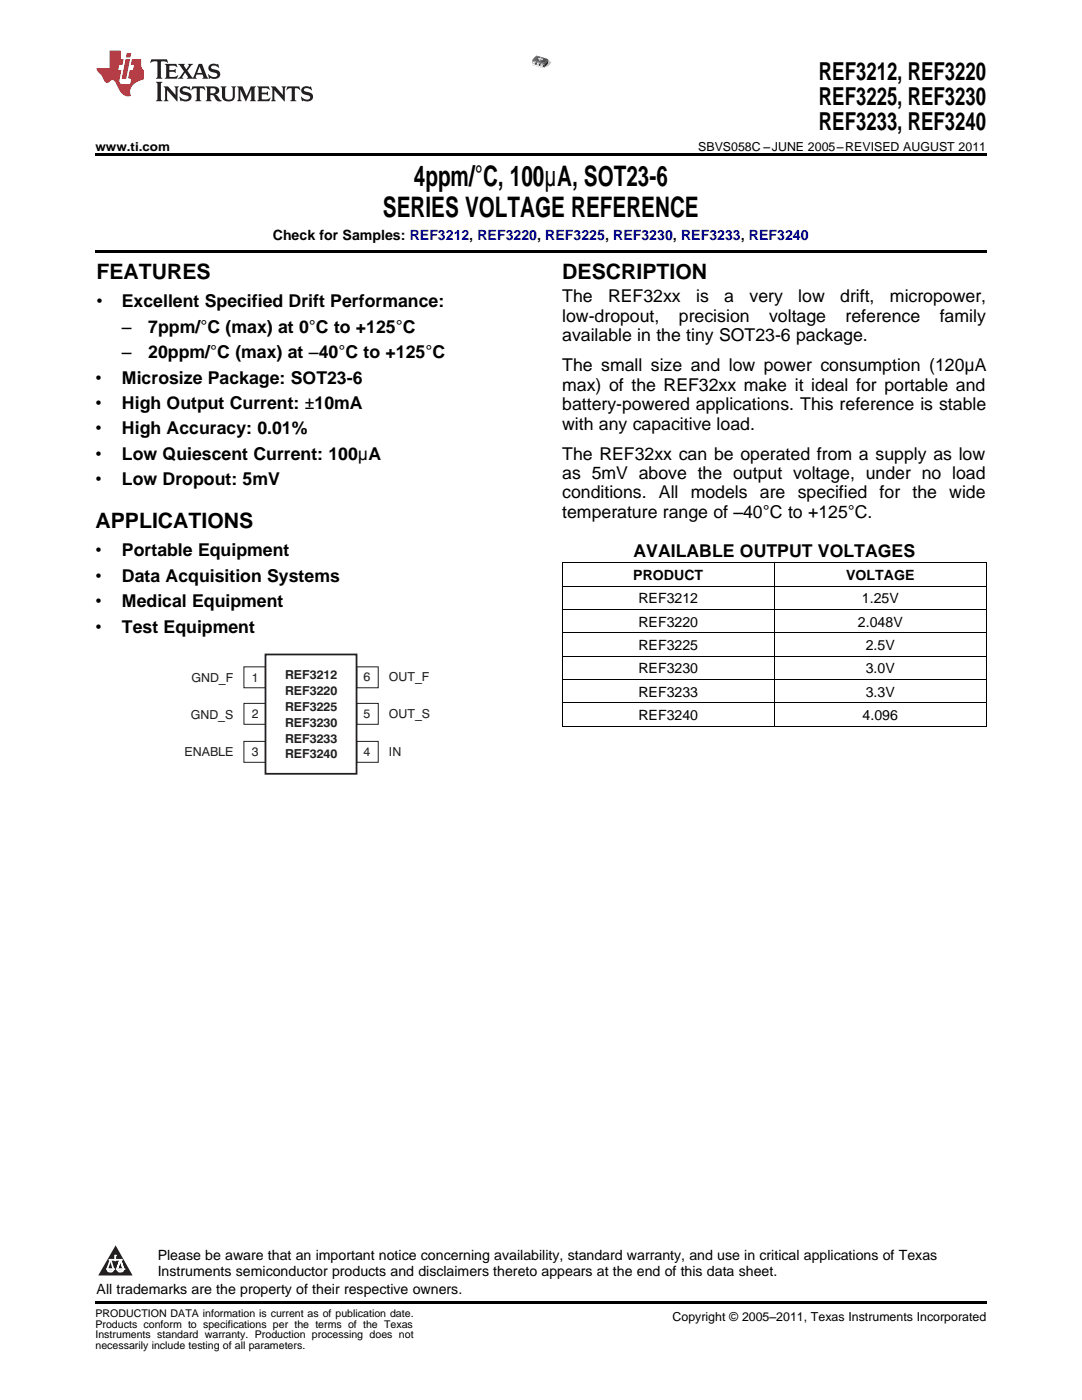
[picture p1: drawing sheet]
<svg xmlns="http://www.w3.org/2000/svg" width="216mm" height="279mm" viewBox="0 0 216 279" stroke-linecap="round" stroke-linejoin="round" font-family="sans-serif">
<path d="M107 11.3l2.7 .7-.2 .2 .5 .3-.6 .7-.8 .2-2-.8z" fill-rule="evenodd" fill="#f2f3f4"/>
<path d="M107 11.3l2.6 .8-.1 .1 .5 .2a1.35 1.35 0 0 1-2.2 .7l-1.2-.6z" fill-rule="evenodd" fill="#e9eaeb"/>
<path d="M107 11.3l2.6 .8-.1 .1 .5 .2a1.34 1.34 0 0 1-2.2 .7l-1.2-.6z" fill-rule="evenodd" fill="#e0e1e3"/>
<path d="M107.1 11.3l2.5 .8-.1 .1 .5 .2a1.33 1.33 0 0 1-2.2 .6l-1.2-.5z" fill-rule="evenodd" fill="#d5d6d8"/>
<path d="M107.1 11.3l2.5 .8-.2 .1 .5 .2a1.33 1.33 0 0 1-2.1 .6l-1.2-.5z" fill-rule="evenodd" fill="#cdced0"/>
<path d="M107.1 11.3l2.4 .8-.1 .1 .5 .2-.5 .7a1.27 1.27 0 0 1-1.6-.1l-1.1-.5z" fill-rule="evenodd" fill="#c7c8ca"/>
<path d="M107.1 11.4l2.4 .7-.1 .1 .5 .3-.5 .6-.8 .3-1.9-1z" fill-rule="evenodd" fill="#bebfc2"/>
<path d="M109.2 11.9l.3 .1-.4 .3z" fill-rule="evenodd" fill="#c9d1d9"/>
<path d="M109.5 12l-.4 .4z" fill-rule="evenodd" fill="#a2a9b1"/>
<g fill="#c9d1d9">
<path d="M109.2 11.9l.3 .1z" fill-rule="evenodd"/>
<path d="M109.2 11.9l.3 .1z" fill-rule="evenodd"/>
</g>
<g fill="#c5cdd5">
<path d="M109.2 11.9l.2 .1z" fill-rule="evenodd"/>
<path d="M109.2 11.9l.2 .1z" fill-rule="evenodd"/>
<path d="M109.2 11.9l.2 .1z" fill-rule="evenodd"/>
<path d="M109.2 11.9l.2 .1z" fill-rule="evenodd"/>
<path d="M109.2 12l.2 .1z" fill-rule="evenodd"/>
</g>
<g fill="#c1c9d1">
<path d="M109.1 12l.3 .1z" fill-rule="evenodd"/>
<path d="M109.1 12l.3 .1z" fill-rule="evenodd"/>
<path d="M109.1 12l.2 .1z" fill-rule="evenodd"/>
</g>
<path d="M109.1 12.1h.2z" fill-rule="evenodd" fill="#bfc7ce"/>
<g fill="#bdc5cd">
<path d="M109.1 12.1h.2z" fill-rule="evenodd"/>
<path d="M109.1 12.1l.2 .1z" fill-rule="evenodd"/>
<path d="M109.1 12.1l.2 .1z" fill-rule="evenodd"/>
</g>
<g fill="#bbc3cb">
<path d="M109.1 12.1l.2 .1z" fill-rule="evenodd"/>
<path d="M109.1 12.2h.2z" fill-rule="evenodd"/>
</g>
<path d="M109.1 12.2h.1z" fill-rule="evenodd" fill="#b9c1c9"/>
<g fill="#c7c8ca">
<path d="M108.1 13.3l.3 .1-.3 .2z"/>
<path d="M107.4 13.1l.2 .1-.2 .2z"/>
<path d="M106.6 12.8l.3 .1-.3 .2z"/>
</g>
<g fill="#3f3e45">
<path d="M108.3 12.5l.6-.3-.3 .4z"/>
<path d="M108.3 12.4l.6-.2z" fill-rule="evenodd"/>
<path d="M108.2 12.4l.8-.2z" fill-rule="evenodd"/>
<path d="M108.2 12.4l.8-.2z" fill-rule="evenodd"/>
<path d="M108.2 12.4l.8-.3z" fill-rule="evenodd"/>
<path d="M108.2 12.4l.8-.3z" fill-rule="evenodd"/>
<path d="M108.1 12.4l.9-.3z" fill-rule="evenodd"/>
<path d="M108.1 12.4l1-.3z" fill-rule="evenodd"/>
<path d="M108.1 12.4l1-.4z" fill-rule="evenodd"/>
<path d="M108.1 12.4l1-.4z" fill-rule="evenodd"/>
<path d="M108 12.4l1.1-.4z" fill-rule="evenodd"/>
<path d="M108 12.4l1.1-.4z" fill-rule="evenodd"/>
<path d="M108 12.4l1.2-.4z" fill-rule="evenodd"/>
</g>
<g fill="#434249">
<path d="M108 12.4l1.2-.5z" fill-rule="evenodd"/>
<path d="M107.9 12.3l1.3-.4z" fill-rule="evenodd"/>
<path d="M107.9 12.3l1.3-.4z" fill-rule="evenodd"/>
<path d="M107.9 12.3l1.3-.4z" fill-rule="evenodd"/>
<path d="M107.9 12.3l1.4-.5z" fill-rule="evenodd"/>
<path d="M107.9 12.3l1.4-.5z" fill-rule="evenodd"/>
<path d="M107.8 12.3l1.5-.5z" fill-rule="evenodd"/>
<path d="M107.8 12.3l1.5-.5z" fill-rule="evenodd"/>
<path d="M107.8 12.3l1.5-.5z" fill-rule="evenodd"/>
<path d="M107.7 12.3l1.6-.5z" fill-rule="evenodd"/>
</g>
<g fill="#45444a">
<path d="M107.7 12.3l1.6-.5z" fill-rule="evenodd"/>
<path d="M107.7 12.3l1.5-.5z" fill-rule="evenodd"/>
<path d="M107.7 12.3l1.5-.5z" fill-rule="evenodd"/>
<path d="M107.7 12.2l1.5-.4z" fill-rule="evenodd"/>
<path d="M107.6 12.2l1.6-.4z" fill-rule="evenodd"/>
</g>
<g fill="#47474d">
<path d="M107.6 12.2l1.5-.5z" fill-rule="evenodd"/>
<path d="M107.6 12.2l1.5-.5z" fill-rule="evenodd"/>
<path d="M107.6 12.2l1.5-.5z" fill-rule="evenodd"/>
<path d="M107.5 12.2l1.6-.5z" fill-rule="evenodd"/>
<path d="M107.5 12.2l1.5-.5z" fill-rule="evenodd"/>
<path d="M107.5 12.2l1.5-.5z" fill-rule="evenodd"/>
<path d="M107.5 12.2l1.5-.5z" fill-rule="evenodd"/>
<path d="M107.4 12.2l1.6-.5z" fill-rule="evenodd"/>
<path d="M107.4 12.2l1.5-.5z" fill-rule="evenodd"/>
</g>
<g fill="#49484f">
<path d="M107.4 12.2l1.5-.5z" fill-rule="evenodd"/>
<path d="M107.4 12.2l1.5-.5z" fill-rule="evenodd"/>
<path d="M107.3 12.2l1.6-.5z" fill-rule="evenodd"/>
<path d="M107.3 12.1l1.6-.4z" fill-rule="evenodd"/>
<path d="M107.3 12.1l1.5-.5z" fill-rule="evenodd"/>
<path d="M107.3 12.1l1.5-.5z" fill-rule="evenodd"/>
</g>
<g fill="#4b4b51">
<path d="M107.2 12.1l1.6-.5z" fill-rule="evenodd"/>
<path d="M107.2 12.1l1.6-.5z" fill-rule="evenodd"/>
</g>
<path d="M107.2 12.1l1.5-.5z" fill-rule="evenodd" fill="#4f4e53"/>
<path d="M107.2 12.1l1.5-.5z" fill-rule="evenodd" fill="#4b4b51"/>
<g fill="#4f4e53">
<path d="M107.1 12.1l1.6-.5z" fill-rule="evenodd"/>
<path d="M107.1 12.1l1.6-.5z" fill-rule="evenodd"/>
<path d="M107.1 12.1l1.5-.5z" fill-rule="evenodd"/>
<path d="M107.1 12.1l1.5-.5z" fill-rule="evenodd"/>
<path d="M107.1 12.1l1.5-.5z" fill-rule="evenodd"/>
</g>
<g fill="#4e4f53">
<path d="M107 12.1l1.6-.5z" fill-rule="evenodd"/>
<path d="M107 12.1l1.5-.5z" fill-rule="evenodd"/>
<path d="M107 12l1.5-.4z" fill-rule="evenodd"/>
<path d="M107 12l1.5-.5z" fill-rule="evenodd"/>
<path d="M106.9 12l1.6-.5z" fill-rule="evenodd"/>
<path d="M106.9 12l1.5-.5z" fill-rule="evenodd"/>
</g>
<g fill="#515256">
<path d="M106.9 12l1.5-.5z" fill-rule="evenodd"/>
<path d="M106.9 12l1.5-.5z" fill-rule="evenodd"/>
<path d="M106.8 12l1.6-.5z" fill-rule="evenodd"/>
<path d="M106.8 12l1.5-.5z" fill-rule="evenodd"/>
<path d="M106.8 12l1.5-.5z" fill-rule="evenodd"/>
<path d="M106.8 12l1.5-.5z" fill-rule="evenodd"/>
<path d="M106.7 12l1.6-.5z" fill-rule="evenodd"/>
<path d="M106.7 12l1.5-.5z" fill-rule="evenodd"/>
<path d="M106.7 12l1.5-.5z" fill-rule="evenodd"/>
</g>
<g fill="#56565b">
<path d="M106.7 11.9l1.5-.4z" fill-rule="evenodd"/>
<path d="M106.6 11.9l1.6-.5z" fill-rule="evenodd"/>
</g>
<path d="M106.6 11.9l1.5-.5z" fill-rule="evenodd" fill="#57575c"/>
<path d="M106.6 11.9l1.5-.5z" fill-rule="evenodd" fill="#56565b"/>
<g fill="#57575c">
<path d="M106.6 11.9l1.5-.5z" fill-rule="evenodd"/>
<path d="M106.5 11.9l1.6-.5z" fill-rule="evenodd"/>
<path d="M106.5 11.9l1.5-.5z" fill-rule="evenodd"/>
<path d="M106.5 11.9l1.5-.5z" fill-rule="evenodd"/>
<path d="M106.5 11.9l1.5-.5z" fill-rule="evenodd"/>
<path d="M106.4 11.9l1.6-.5z" fill-rule="evenodd"/>
<path d="M106.4 11.9l1.5-.5z" fill-rule="evenodd"/>
<path d="M106.4 11.9l1.5-.5z" fill-rule="evenodd"/>
<path d="M106.4 11.9l1.5-.5z" fill-rule="evenodd"/>
<path d="M106.3 11.8l1.6-.4z" fill-rule="evenodd"/>
<path d="M106.3 11.8l1.6-.5z" fill-rule="evenodd"/>
</g>
<g fill="#5c5c61">
<path d="M106.3 11.8l1.5-.5z" fill-rule="evenodd"/>
<path d="M106.3 11.8l1.5-.5z" fill-rule="evenodd"/>
</g>
<path d="M106.4 11.8l1.4-.5z" fill-rule="evenodd" fill="#5d5d61"/>
<path d="M106.4 11.7l1.4-.4z" fill-rule="evenodd" fill="#5c5c61"/>
<g fill="#5d5d61">
<path d="M106.4 11.7l1.3-.4z" fill-rule="evenodd"/>
<path d="M106.4 11.7l1.3-.4z" fill-rule="evenodd"/>
<path d="M106.5 11.7l1.2-.4z" fill-rule="evenodd"/>
<path d="M106.5 11.7l1.2-.4z" fill-rule="evenodd"/>
<path d="M106.5 11.7l1.1-.4z" fill-rule="evenodd"/>
<path d="M106.5 11.6l1.1-.3z" fill-rule="evenodd"/>
<path d="M106.6 11.6l1-.3z" fill-rule="evenodd"/>
</g>
<path d="M106.5 11.6l1.1-.3z" fill-rule="evenodd" fill="#5e5e62"/>
<path d="M106.6 11.5l.9-.2z" fill-rule="evenodd" fill="#5d5d61"/>
<g fill="#5e5e62">
<path d="M106.6 11.6l.9-.4z" fill-rule="evenodd"/>
<path d="M106.6 11.5l.9-.3z" fill-rule="evenodd"/>
</g>
<g fill="#616165">
<path d="M107 11.1l.4 .1-.7 .2z"/>
<path d="M106.7 11.5l.8-.3z" fill-rule="evenodd"/>
<path d="M106.7 11.4l.7-.2z" fill-rule="evenodd"/>
<path d="M106.7 11.5l.7-.3z" fill-rule="evenodd"/>
<path d="M106.7 11.4l.7-.2z" fill-rule="evenodd"/>
</g>
<path d="M106.3 11.8l2.3 .8 .1 .3-2.5-.7z" fill-rule="evenodd" fill="#68696f"/>
<path d="M106.3 11.8l2.3 .8z" fill-rule="evenodd" fill="#7d7f83"/>
<path d="M106.3 11.9l2.3 .7z" fill-rule="evenodd" fill="#7c7d82"/>
<path d="M106.3 11.9l2.3 .8z" fill-rule="evenodd" fill="#76777c"/>
<path d="M106.3 11.9l2.3 .8z" fill-rule="evenodd" fill="#74757a"/>
<g fill="#717177">
<path d="M106.3 11.9l2.3 .8z" fill-rule="evenodd"/>
<path d="M106.3 12l2.3 .7z" fill-rule="evenodd"/>
</g>
<path d="M106.3 12l2.3 .8z" fill-rule="evenodd" fill="#6d6d73"/>
<g fill="#68696f">
<path d="M106.3 12l2.3 .8z" fill-rule="evenodd"/>
<path d="M106.3 12l2.3 .8z" fill-rule="evenodd"/>
</g>
<path d="M109.3 11.8l.1 .3-.7 .8-.1-.3z" fill-rule="evenodd" fill="#555558"/>
<path d="M106.2 12.2l2.5 .7-.1 .5-2.3-.7z" fill-rule="evenodd" fill="#515256"/>
<g fill="#231f20">
<path d="M109.4 12.1l-.1 .6-.7 .7 .1-.5z" fill-rule="evenodd"/>
<path d="M108.1 12.9h.3v.5l-.3-.1z" fill-rule="evenodd"/>
<path d="M107.4 12.6h.3l-.1 .6-.2-.1z" fill-rule="evenodd"/>
<path d="M106.6 12.4h.3v.5l-.3-.1z" fill-rule="evenodd"/>
</g>
<g fill="#b7bfc7">
<path d="M107.8 13.4l.3 .2z" fill-rule="evenodd"/>
<path d="M107 13.2l.4 .2z" fill-rule="evenodd"/>
<path d="M106.3 13l.3 .1z" fill-rule="evenodd"/>
</g>
<g fill="#d6dfe7">
<path d="M107.8 13.4l.4 .1z" fill-rule="evenodd"/>
<path d="M107 13.2h.5z" fill-rule="evenodd"/>
<path d="M106.3 13h.4z" fill-rule="evenodd"/>
</g>
<path d="M107.9 13.3l.4 .1-.1 .1-.4-.1z" fill-rule="evenodd" fill="#ccdfeb"/>
<path d="M107.9 13l.4 .1v.3l-.4-.1z" fill-rule="evenodd" fill="#ccd6e0"/>
<path d="M107.9 13l.4 .1v.3l-.4-.2z" fill-rule="evenodd" fill="#cad5de"/>
<path d="M107.9 13l.4 .1v.2l-.4-.1z" fill-rule="evenodd" fill="#c6d1db"/>
<g fill="#c4cfd8">
<path d="M107.9 13l.4 .1v.2l-.4-.1z" fill-rule="evenodd"/>
<path d="M107.9 13l.4 .1v.2l-.4-.1z" fill-rule="evenodd"/>
</g>
<path d="M107.9 13l.4 .2v.1l-.4-.1z" fill-rule="evenodd" fill="#c1cbd5"/>
<path d="M107.9 13.1l.4 .2z" fill-rule="evenodd" fill="#bcc7d1"/>
<path d="M107.9 13.1l.4 .2z" fill-rule="evenodd" fill="#bfc7ce"/>
<path d="M107.9 13.1l.4 .1z" fill-rule="evenodd" fill="#bdc5cd"/>
<path d="M107.1 12.7l.4 .1v.3l-.4-.1z" fill-rule="evenodd" fill="#ccd6e0"/>
<path d="M107.1 12.7l.4 .2v.2l-.4-.1z" fill-rule="evenodd" fill="#cad5de"/>
<path d="M107.1 12.8l.4 .1v.2l-.4-.1z" fill-rule="evenodd" fill="#c6d1db"/>
<g fill="#c4cfd8">
<path d="M107.1 12.8l.4 .1v.2l-.4-.1z" fill-rule="evenodd"/>
<path d="M107.1 12.8l.4 .1v.2l-.4-.1z" fill-rule="evenodd"/>
</g>
<path d="M107.1 12.8l.4 .1v.2l-.4-.1z" fill-rule="evenodd" fill="#c1cbd5"/>
<path d="M107.1 12.8l.4 .2z" fill-rule="evenodd" fill="#bcc7d1"/>
<path d="M107.1 12.9l.4 .1z" fill-rule="evenodd" fill="#bfc7ce"/>
<path d="M107.1 12.9l.4 .1z" fill-rule="evenodd" fill="#bdc5cd"/>
<path d="M106.4 12.5l.4 .1-.1 .3-.3-.1z" fill-rule="evenodd" fill="#ccd6e0"/>
<path d="M106.4 12.5l.4 .1-.1 .3-.3-.1z" fill-rule="evenodd" fill="#cad5de"/>
<path d="M106.4 12.5l.4 .1-.1 .3-.3-.1z" fill-rule="evenodd" fill="#c6d1db"/>
<g fill="#c4cfd8">
<path d="M106.4 12.5l.4 .2-.1 .2-.3-.1z" fill-rule="evenodd"/>
<path d="M106.4 12.6l.4 .1-.1 .1-.3-.1z" fill-rule="evenodd"/>
</g>
<path d="M106.4 12.6l.4 .1-.1 .1-.3-.1z" fill-rule="evenodd" fill="#c1cbd5"/>
<path d="M106.4 12.6l.3 .2z" fill-rule="evenodd" fill="#bcc7d1"/>
<path d="M106.4 12.6l.3 .2z" fill-rule="evenodd" fill="#bfc7ce"/>
<path d="M106.4 12.6l.3 .2z" fill-rule="evenodd" fill="#bdc5cd"/>
<path d="M108 12.8l.3 .1v.2l-.4-.1z" fill-rule="evenodd" fill="#c7deeb"/>
<path d="M108 12.8l.3 .1v.2l-.4-.1z" fill-rule="evenodd" fill="#d2e4ef"/>
<path d="M108 12.8l.3 .1v.2l-.4-.2z" fill-rule="evenodd" fill="#e3ecf3"/>
<path d="M107.9 12.8l.4 .2z" fill-rule="evenodd" fill="#ebf5f9"/>
<path d="M107.9 12.9l.4 .1z" fill-rule="evenodd" fill="#fbfdfe"/>
<path d="M107.2 12.6l.4 .1-.1 .1-.4-.1z" fill-rule="evenodd" fill="#c7deeb"/>
<path d="M107.2 12.6l.4 .1-.1 .1-.4-.1z" fill-rule="evenodd" fill="#d2e4ef"/>
<path d="M107.2 12.6l.4 .1-.1 .1-.3-.1z" fill-rule="evenodd" fill="#e3ecf3"/>
<path d="M107.2 12.6l.3 .2z" fill-rule="evenodd" fill="#ebf5f9"/>
<path d="M107.2 12.6l.3 .2z" fill-rule="evenodd" fill="#fbfdfe"/>
<path d="M106.4 12.4l.4 .1v.1l-.4-.1z" fill-rule="evenodd" fill="#c7deeb"/>
<path d="M106.4 12.4l.4 .1v.1l-.4-.1z" fill-rule="evenodd" fill="#d2e4ef"/>
<path d="M106.4 12.4l.4 .1v.1l-.4-.1z" fill-rule="evenodd" fill="#e3ecf3"/>
<path d="M106.4 12.4l.4 .2z" fill-rule="evenodd" fill="#ebf5f9"/>
<path d="M106.4 12.4l.4 .1z" fill-rule="evenodd" fill="#fbfdfe"/>
<path d="M108.1 12.7l.3 .1-.1 .1-.3-.1z" fill-rule="evenodd" fill="#c7deeb"/>
<path d="M108.1 12.7l.3 .1-.1 .1-.3-.1z" fill-rule="evenodd" fill="#bdcdda"/>
<path d="M108.1 12.7l.3 .1h-.4z" fill-rule="evenodd" fill="#b2c1cd"/>
<path d="M108.1 12.7l.3 .1z" fill-rule="evenodd" fill="#acb4bd"/>
<path d="M108.1 12.7l.3 .1z" fill-rule="evenodd" fill="#a2a7b0"/>
<path d="M108.1 12.7l.3 .1z" fill-rule="evenodd" fill="#9699a1"/>
<path d="M108.1 12.7l.3 .1z" fill-rule="evenodd" fill="#8d8e95"/>
<path d="M107.3 12.5l.4 .1-.1 .1-.4-.1z" fill-rule="evenodd" fill="#c7deeb"/>
<path d="M107.3 12.5l.4 .1-.1 .1-.4-.1z" fill-rule="evenodd" fill="#bdcdda"/>
<path d="M107.3 12.5l.4 .1h-.5z" fill-rule="evenodd" fill="#b2c1cd"/>
<path d="M107.3 12.5l.4 .1z" fill-rule="evenodd" fill="#acb4bd"/>
<path d="M107.3 12.5l.4 .1z" fill-rule="evenodd" fill="#a2a7b0"/>
<path d="M107.3 12.5l.4 .1z" fill-rule="evenodd" fill="#9699a1"/>
<path d="M107.3 12.5l.4 .1z" fill-rule="evenodd" fill="#8d8e95"/>
<path d="M106.6 12.2l.3 .1-.1 .2-.4-.1z" fill-rule="evenodd" fill="#c7deeb"/>
<path d="M106.6 12.2l.3 .1-.1 .2-.3-.2z" fill-rule="evenodd" fill="#bdcdda"/>
<path d="M106.6 12.2l.3 .1h-.4z" fill-rule="evenodd" fill="#b2c1cd"/>
<path d="M106.6 12.2l.3 .1z" fill-rule="evenodd" fill="#acb4bd"/>
<path d="M106.6 12.2l.3 .1z" fill-rule="evenodd" fill="#a2a7b0"/>
<path d="M106.6 12.2l.3 .1z" fill-rule="evenodd" fill="#9699a1"/>
<path d="M106.6 12.2l.3 .1z" fill-rule="evenodd" fill="#8d8e95"/>
<g fill="#a2a9b1">
<path d="M108.4 12.8l-.3 .8z" fill-rule="evenodd"/>
<path d="M107.7 12.6l-.3 .8z" fill-rule="evenodd"/>
<path d="M106.9 12.3l-.3 .8z" fill-rule="evenodd"/>
</g>
<path d="M107.9 13.3l.3 .1z" fill-rule="evenodd" fill="#dbe7f0"/>
<path d="M107.9 13.3l.3 .1z" fill-rule="evenodd" fill="#e3ecf3"/>
<path d="M107.9 13.3l.3 .1z" fill-rule="evenodd" fill="#eff6f9"/>
<path d="M107.9 13.3l.3 .1z" fill-rule="evenodd" fill="#fbfdfe"/>
<path d="M107.1 13l.4 .2-.4-.1z" fill-rule="evenodd" fill="#ccdfeb"/>
<path d="M107.1 13l.4 .2z" fill-rule="evenodd" fill="#dbe7f0"/>
<path d="M107.1 13l.4 .2z" fill-rule="evenodd" fill="#e3ecf3"/>
<path d="M107.1 13l.4 .2z" fill-rule="evenodd" fill="#eff6f9"/>
<path d="M107.1 13.1l.4 .1z" fill-rule="evenodd" fill="#fbfdfe"/>
<path d="M106.4 12.8l.3 .1v.1l-.4-.1z" fill-rule="evenodd" fill="#ccdfeb"/>
<path d="M106.4 12.8l.3 .2z" fill-rule="evenodd" fill="#dbe7f0"/>
<path d="M106.4 12.8l.3 .2z" fill-rule="evenodd" fill="#e3ecf3"/>
<path d="M106.4 12.8l.3 .2z" fill-rule="evenodd" fill="#eff6f9"/>
<path d="M106.4 12.8l.3 .2z" fill-rule="evenodd" fill="#fbfdfe"/>
<path d="M109.3 11.8l-.7 .8z" fill-rule="evenodd" fill="#707075"/>
<path d="M109.3 11.8l-.7 .8z" fill-rule="evenodd" fill="#6c6d71"/>
<path d="M109.3 11.8l-.7 .9z" fill-rule="evenodd" fill="#68696d"/>
<path d="M109.3 11.9l-.7 .8z" fill-rule="evenodd" fill="#656569"/>
<path d="M109.3 11.9l-.7 .8z" fill-rule="evenodd" fill="#626367"/>
<g fill="#5e5e62">
<path d="M109.3 11.9l-.7 .8z" fill-rule="evenodd"/>
<path d="M109.3 11.9l-.7 .9z" fill-rule="evenodd"/>
</g>
<path d="M109.3 11.9l-.7 .9z" fill-rule="evenodd" fill="#5a5a5d"/>
<path d="M109.3 12l-.7 .8z" fill-rule="evenodd" fill="#555558"/>
<path d="M107.3 11.6l.4 .5 .5-.1 .2-.2-.2-.1-.3 .3-.2-.1 .3-.4h-.2l-.2 .2zM107.8 11.9l.3-.2zM108.1 11.6h.1z" fill-rule="evenodd" fill="#fff"/>
<path d="M30.2 11.8l-.2 .8a1.31 1.31 0 0 1 1.4-.3v2.9l-.3 .5h1.3l-.3-.5v-2.7l.3-.3a1.09 1.09 0 0 1 1.1 .4l-.2-.8zM32.9 12.8l.3 .4v2l-.3 .5h2.4l.2-.7a1.48 1.48 0 0 1-1.7 .3v-1l1 .1 .2 .2v-.9l-.2 .3h-1v-.7l.2-.2a1.73 1.73 0 0 1 1.4 .3l-.2-.6zM35.5 12.8l1.2 1.4-.7 1-.5 .5h1.1l-.2-.3 .5-.9 .6 .9-.2 .3h2l-.3-.3 .2-.5h1.2l.2 .5-.2 .3h1.2l-.3-.4-1-2.5h-.6l-1.3 2.7-1-1.4 1.1-1.3h-1l.2 .2-.5 .9-.5-.9 .2-.2zM39.8 13.3l.5 1.3h-1zM41.9 12.9a.83 .83 0 0 0-.3 1 .83 .83 0 0 0 .8 .5l.8 .2 .2 .3a1 1 0 0 1-1 .5 1 1 0 0 1-.8-.6l.1 .9 .2-.1a1.65 1.65 0 0 0 2-.5 .89 .89 0 0 0-.8-1.2l-.8-.2-.2-.3a.91 .91 0 0 1 1.6 .2l-.2-.8h-.4a1.34 1.34 0 0 0-1.2 .1zM31.1 16.3l.3 .5v2.9l-.3 .5h1.3l-.3-.5v-2.9l.3-.5zM32.7 17.2l.2 .5v2l-.2 .5h.9l-.3-.5 .1-1.7 2 2.2v-2.5l.3-.5h-.9l.2 .3v1.4l-1.5-1.7zM36.2 17.4a.83 .83 0 0 0-.3 .9 .83 .83 0 0 0 .8 .6l.8 .2 .2 .3a1 1 0 0 1-1 .5 1 1 0 0 1-.8-.6l.1 .9 .2-.1a1.66 1.66 0 0 0 2-.5 .89 .89 0 0 0-.9-1.2l-.7-.2-.2-.3a.91 .91 0 0 1 1.6 .2l-.2-.9-.4 .1a1.36 1.36 0 0 0-1.2 .1zM38.4 17.2l-.2 .9a.61 .61 0 0 1 1.1-.3v1.9l-.4 .5h1.3l-.3-.5v-1.9l.2-.2a.81 .81 0 0 1 .8 .5l-.1-.9zM41 17.2l.3 .5v2l-.3 .5h1.3l-.3-.3v-.9a.72 .72 0 0 1 .9 .6 .85 .85 0 0 0 1.4 .5l-.5-.3-.5-.7-.3-.3a.78 .78 0 0 0 .7-.7 .78 .78 0 0 0-.7-.8zM42 17.7l.2-.1a.6 .6 0 0 1 .7 .1 .6 .6 0 0 1 .1 .7l-.2 .2h-.8zM44 17.2l.3 .3a3.4 3.4 0 0 0 .3 2.4 1.57 1.57 0 0 0 2.2-.3l.1-2.1 .2-.3h-1l.3 .5v1.5a.76 .76 0 0 1-.7 .7 .76 .76 0 0 1-.8-.7v-1.5l.3-.5zM47.3 17.2l.3 .5v2l-.3 .5h.9l-.2-.5v-1.8l1 2.3 1.1-2.3v1.8l-.2 .5h1.2l-.3-.5v-2l.3-.5h-1.1l-.8 2-.8-2zM51.3 17.2l.3 .5v2l-.3 .5h2.4l.2-.7a1.49 1.49 0 0 1-1.6 .3l-.1-1h1l.3 .3v-.9l-.3 .3h-1v-.7l.3-.2a1.73 1.73 0 0 1 1.4 .3l-.3-.7zM54.1 17.2l.3 .5v2l-.3 .5h1l-.4-.5 .1-1.7 2 2.2v-2.5l.3-.5h-.9l.2 .3v1.4l-1.5-1.7zM57.4 17.2l-.2 .9a.8 .8 0 0 1 1-.5v2.1l-.3 .5h1.3l-.4-.5v-1.9l.2-.2a.81 .81 0 0 1 .9 .5l-.2-.9zM60.4 17.4a.83 .83 0 0 0-.3 .9 .83 .83 0 0 0 .8 .6l.8 .2 .2 .3a1 1 0 0 1-1 .5 1 1 0 0 1-.8-.6l.2 .9 .1-.1a1.66 1.66 0 0 0 2-.5 .89 .89 0 0 0-.8-1.2l-.8-.2-.2-.3a.91 .91 0 0 1 1.6 .2l-.2-.9-.3 .1a1.35 1.35 0 0 0-1.3 .1z" fill="#231f20"/>
<path d="M21.9 10.1v3.5h-2.6a2.13 2.13 0 0 0 .9 1.4l.4 .6a.94 .94 0 0 0 1.1 .9 .75 .75 0 0 1 .6-.5 .75 .75 0 0 1 .7 .4l.5 1a2.1 2.1 0 0 0 2.6 1.7 2.2 2.2 0 0 1 1.7-3l.9-.3v-1.8a1.16 1.16 0 0 1-.5-1v-1.2h-1.9l-.2 1.2h.7l-.3 1h-.6l-.3 1.3v.3l.6 .1-.2 1.1h-.9a.93 .93 0 0 1-1.3-.8l.4-2h-.6l.2-1h.6l.3-1.2h-.6v-1.7zM25.1 11.8l-.8 3.9h.9l.7-3.9zM25.3 10.6l-.2 .9h.9l.2-.9z" fill="#ee1d23"/>
<path d="M23.1 248.5l3.4 6.1h-6.9z" fill="#231f20"/>
<path d="M21.4 253.3h1.2l-.3 .5h-.3a.55 .55 0 0 1-.6-.5z" fill-rule="evenodd" fill="#fff"/>
<path d="M21.4 253.3h1.2l-.3 .5h-.3a.55 .55 0 0 1-.6-.5z" fill="none" stroke="#231f20" stroke-width=".34"/>
<path d="M21.4 253.3l1.2 .1-.3 .4h-.5z" fill="none" stroke="#fff" stroke-width=".34"/>
<path d="M23 251.5h.1" fill="none" stroke="#fff" stroke-width=".34"/>
<path d="M23 250.6v.9z" fill="#fff"/>
<path d="M23 250.6v.9z" fill="none" stroke="#fff" stroke-width=".34"/>
<circle cx="23" cy="250.6" r=".17" fill="#fff"/>
<path d="M21.9 251.4h.1" fill="none" stroke="#fff" stroke-width=".34"/>
<path d="M21.9 251.4h2.3z" fill="#fff"/>
<path d="M21.9 251.4h2.3z" fill="none" stroke="#fff" stroke-width=".34"/>
<circle cx="24.2" cy="251.4" r=".17" fill="#fff"/>
<path d="M23.3 253.3h.1" fill="none" stroke="#fff" stroke-width=".34"/>
<path d="M24 251.4l-.7 1.9z" fill="#fff"/>
<path d="M24 251.4l-.7 1.9z" fill="none" stroke="#fff" stroke-width=".34"/>
<path d="M24 251.4l.7 1.9z" fill="#fff"/>
<path d="M24 251.4l.7 1.9z" fill="none" stroke="#fff" stroke-width=".34"/>
<path d="M24.6 253.3h.1" fill="none" stroke="#fff" stroke-width=".34"/>
<circle cx="21.4" cy="253.3" r=".17" fill="#fff"/>
<path d="M22.1 251.4l-.7 1.9z" fill="#fff"/>
<path d="M22.1 251.4l-.7 1.9z" fill="none" stroke="#fff" stroke-width=".34"/>
<path d="M22.1 251.4l.5 1.9z" fill="#fff"/>
<path d="M22.1 251.4l.5 1.9z" fill="none" stroke="#fff" stroke-width=".34"/>
<circle cx="22.6" cy="253.3" r=".17" fill="#fff"/>
<path d="M23.4 253.3h1.3a.65 .65 0 0 1-.7 .5 .65 .65 0 0 1-.6-.5z" fill-rule="evenodd" fill="#fff"/>
<path d="M23.4 253.3h1.3a.65 .65 0 0 1-.7 .5 .65 .65 0 0 1-.6-.5z" fill="none" stroke="#231f20" stroke-width=".34"/>
<path d="M23.4 253.3h1.3l-.4 .5h-.6z" fill="none" stroke="#fff" stroke-width=".34"/>
<path d="M23.3 253.3h.1" fill="none" stroke="#fff" stroke-width=".34"/>
<circle cx="24.7" cy="253.3" r=".17" fill="#fff"/>
<path d="M53 130.6h18.1v23.8h-18.1z" fill="none" stroke="#231f20" stroke-width=".35"/>
<path d="M48.7 133.1h4.3v4.2h-4.3zM71.2 133.1h4.3v4.2h-4.3zM48.7 148h4.3v4.1h-4.3zM48.7 140.4h4.3v4.2h-4.3zM71.2 148h4.3v4.1h-4.3zM71.2 140.4h4.3v4.2h-4.3z" fill="none" stroke="#231f20" stroke-width=".2"/>
<path d="M19 30.6h177.8v.5h-177.8zM19 50h177.8v.5h-177.8zM19 259.7h177.8v.5h-177.8z" fill="#000"/>
<path d="M112.2 117h84.6M112.2 112.3h84.6M112.2 112.4v32.6M154.5 112.4v32.6M196.8 112.4v32.6M112.2 135.6h84.6M112.2 131h84.6M112.2 126.3h84.6M112.2 121.7h84.6M112.2 144.9h84.6M112.2 140.3h84.6" fill="none" stroke="#000" stroke-width=".2"/>
<g font-size="5.6">
<text x="82.6" y="37">4ppm/°C, 100μA, SOT23-6</text>
<text x="76.4" y="43.4">SERIES VOLTAGE REFERENCE</text>
</g>
<g font-size="4.9">
<text x="163.4" y="16">REF3212, REF3220</text>
<text x="163.4" y="21">REF3225, REF3230</text>
<text x="163.4" y="25.9">REF3233, REF3240</text>
</g>
<g font-size="4.2">
<text x="19.2" y="55.6">FEATURES</text>
<text x="112.2" y="55.6">DESCRIPTION</text>
<text x="19" y="105.3">APPLICATIONS</text>
</g>
<g font-size="3.5">
<text x="19.2" y="61.3">•</text>
<text x="24.3" y="61.3">Excellent Specified Drift Performance:</text>
<text x="112.2" y="60.3">The</text>
<text x="112.2" y="64.2">low-dropout,</text>
<text x="121.3" y="60.3">REF32xx</text>
<text x="135.5" y="64.2">precision</text>
<text x="138.9" y="60.3">is</text>
<text x="144.5" y="60.3">a</text>
<text x="149.6" y="60.3">very</text>
<text x="153.5" y="64.2">voltage</text>
<text x="159.3" y="60.3">low</text>
<text x="167.6" y="60.3">drift,</text>
<text x="168.7" y="64.2">reference</text>
<text x="177.6" y="60.3">micropower,</text>
<text x="187.5" y="64.2">family</text>
<text x="24.3" y="66.4">–</text>
<text x="24.3" y="71.5">–</text>
<text x="29.6" y="66.4">7ppm/°C (max) at 0°C to +125°C</text>
<text x="29.6" y="71.5">20ppm/°C (max) at –40°C to +125°C</text>
<text x="112.2" y="68.1">available in the tiny SOT23-6 package.</text>
<text x="19" y="76.6">•</text>
<text x="24.3" y="76.6">Microsize Package: SOT23-6</text>
<text x="112.2" y="74.1">The small size and low power consumption (120μA</text>
<text x="112.2" y="78">max) of the REF32xx make it ideal for portable and</text>
<text x="19" y="81.6">•</text>
<text x="24.3" y="81.6">High Output Current: ±10mA</text>
<text x="112.2" y="81.8">battery-powered applications. This reference is stable</text>
<text x="19" y="86.7">•</text>
<text x="24.3" y="86.7">High Accuracy: 0.01%</text>
<text x="112.2" y="85.7">with any capacitive load.</text>
<text x="19" y="91.8">•</text>
<text x="24.3" y="91.8">Low Quiescent Current: 100μA</text>
<text x="112.2" y="91.7">The REF32xx can be operated from a supply as low</text>
<text x="112.2" y="95.6">as 5mV above the output voltage, under no load</text>
<text x="19" y="96.9">•</text>
<text x="24.3" y="96.9">Low Dropout: 5mV</text>
<text x="112.2" y="99.5">conditions. All models are specified for the wide</text>
<text x="112.2" y="103.4">temperature range of –40°C to +125°C.</text>
<text x="19" y="111.1">•</text>
<text x="24.3" y="111.1">Portable Equipment</text>
<text x="126.4" y="111.1">AVAILABLE OUTPUT VOLTAGES</text>
<text x="19" y="116.1">•</text>
<text x="24.3" y="116.1">Data Acquisition Systems</text>
<text x="19" y="121.2">•</text>
<text x="24.3" y="121.2">Medical Equipment</text>
<text x="19" y="126.3">•</text>
<text x="24.3" y="126.3">Test Equipment</text>
</g>
<g font-size="2.8">
<text x="54.4" y="48">Check for Samples: REF3212, REF3220, REF3225, REF3230, REF3233, REF3240</text>
<text x="126.4" y="115.8">PRODUCT</text>
<text x="168.8" y="115.8">VOLTAGE</text>
<text x="127.4" y="120.4">REF3212</text>
<text x="127.4" y="125.1">REF3220</text>
<text x="171.2" y="125.1">2.048V</text>
<text x="172" y="120.4">1.25V</text>
<text x="127.4" y="129.8">REF3225</text>
<text x="172.8" y="129.8">2.5V</text>
<text x="127.4" y="134.4">REF3230</text>
<text x="172.8" y="134.4">3.0V</text>
<text x="127.4" y="139.1">REF3233</text>
<text x="127.4" y="143.7">REF3240</text>
<text x="172.1" y="143.7">4.096</text>
<text x="172.8" y="139.1">3.3V</text>
<text x="31.5" y="251.5">Please be aware that an important notice concerning availability, standard warranty, and use in critical applications of Texas</text>
<text x="31.5" y="254.7">Instruments semiconductor products and disclaimers thereto appears at the end of this data sheet.</text>
<text x="19.3" y="258.2">All trademarks are the property of their respective owners.</text>
</g>
<g font-size="2.5">
<text x="19" y="30.1">www.ti.com</text>
<text x="139.3" y="30.1">SBVS058C –JUNE 2005–REVISED AUGUST 2011</text>
<text x="134.2" y="263.6">Copyright © 2005–2011, Texas Instruments Incorporated</text>
</g>
<g font-size="2.5" fill="#231f20">
<text x="38.2" y="136.1">GND_F</text>
<text x="50.2" y="136.1">1</text>
<text x="56.9" y="135.5">REF3212</text>
<text x="72.5" y="135.9">6</text>
<text x="77.6" y="135.9">OUT_F</text>
<text x="38.1" y="143.5">GND_S</text>
<text x="50.2" y="143.3">2</text>
<text x="56.9" y="138.7">REF3220</text>
<text x="56.9" y="141.8">REF3225</text>
<text x="72.5" y="143.4">5</text>
<text x="77.6" y="143.4">OUT_S</text>
<text x="56.9" y="145">REF3230</text>
<text x="56.9" y="148.2">REF3233</text>
<text x="36.8" y="151">ENABLE</text>
<text x="50.2" y="151">3</text>
<text x="56.9" y="151.4">REF3240</text>
<text x="72.5" y="150.9">4</text>
<text x="77.6" y="150.9">IN</text>
</g>
<g font-size="2.1">
<text x="19" y="262.9">PRODUCTION DATA information is current as of publication date.</text>
<text x="19" y="265">Products conform to specifications per the terms of the Texas</text>
<text x="19" y="267.1">Instruments standard warranty. Production processing does not</text>
<text x="19" y="269.2">necessarily include testing of all parameters.</text>
</g>
<g font-size=".4" fill="#fff">
<text x="19" y="55.5">1</text>
<text x="19" y="258.2">2</text>
</g>
</svg>
